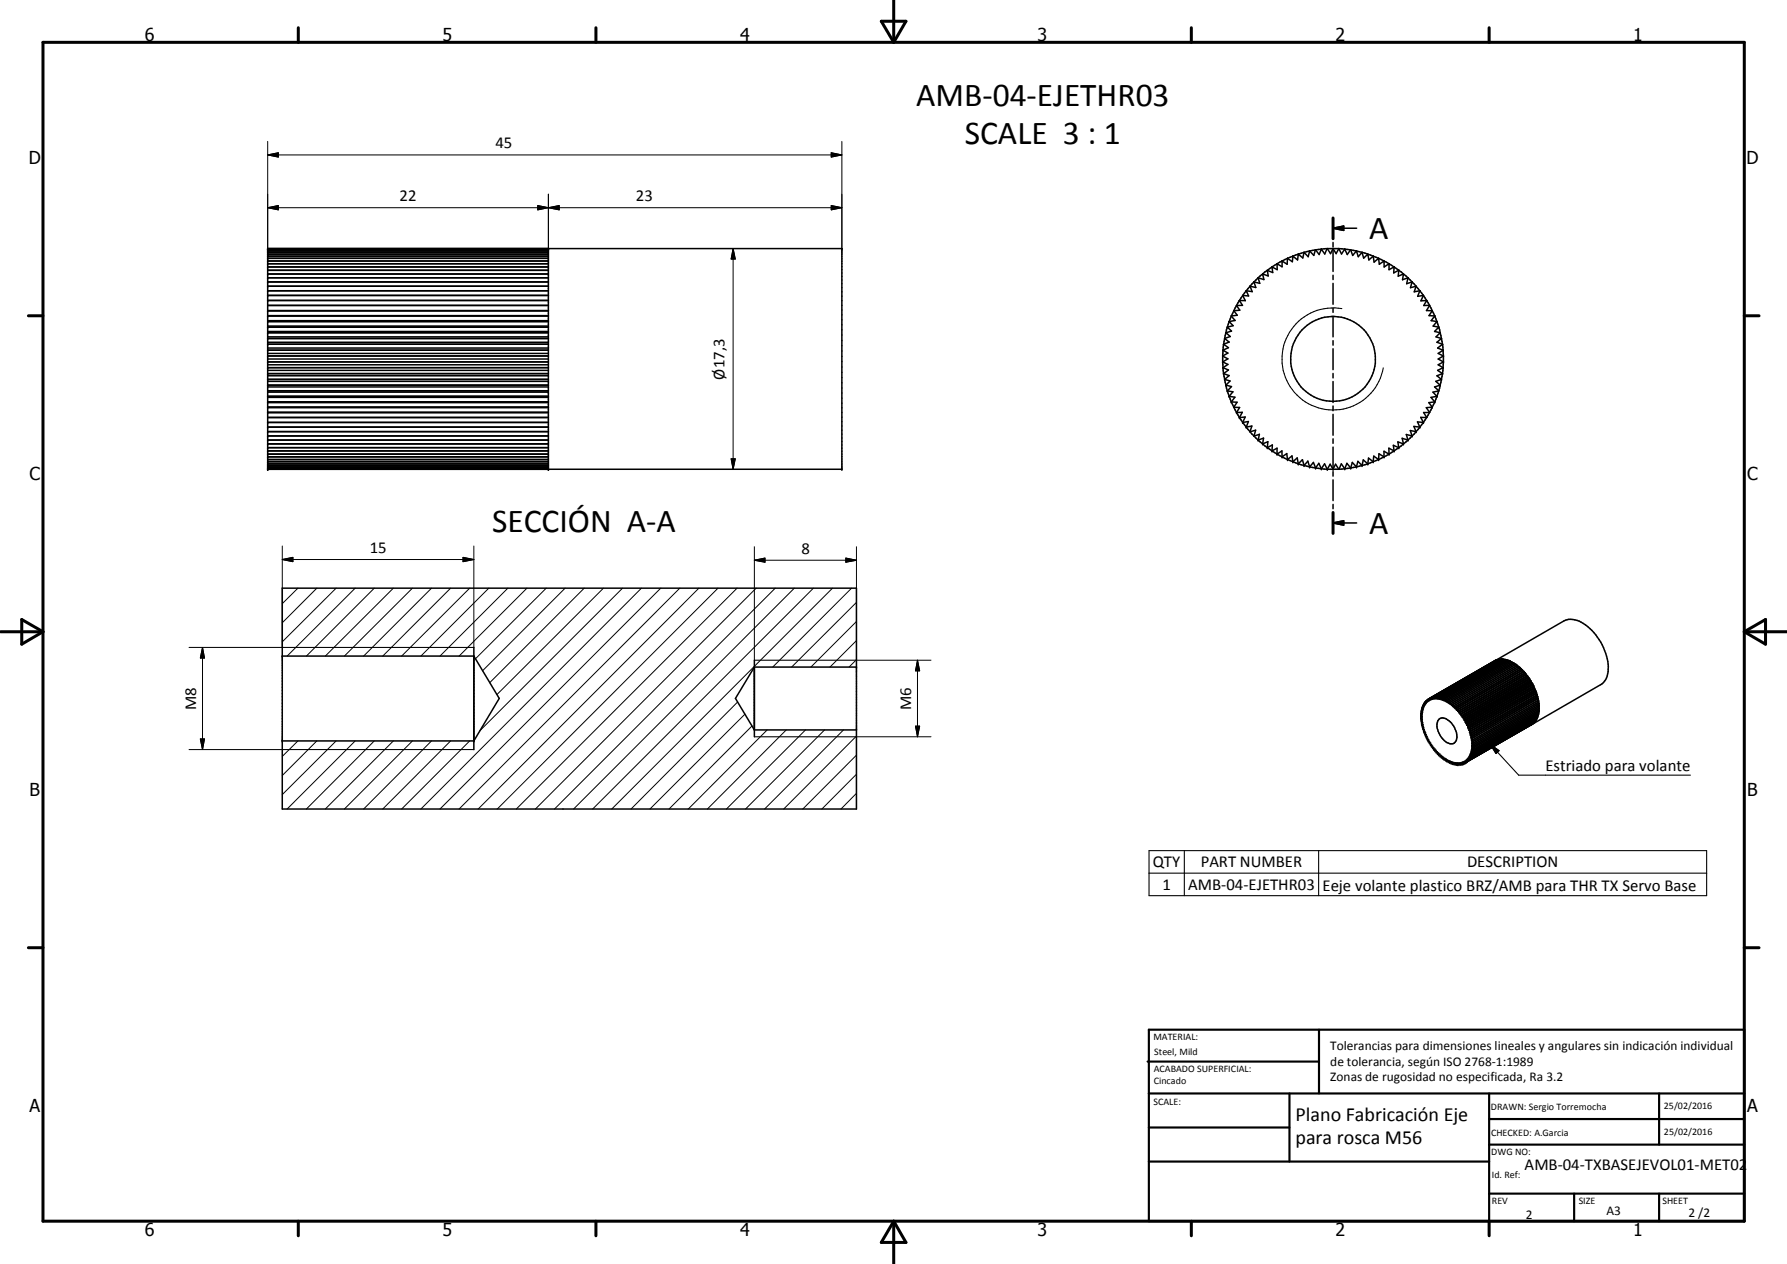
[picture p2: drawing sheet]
<svg xmlns="http://www.w3.org/2000/svg" width="420mm" height="297mm" viewBox="0 0 420 297" stroke-linecap="round" stroke-linejoin="round" font-family="sans-serif">
<g fill="none" stroke="#000" stroke-width=".35">
<path d="M62.9 58.4h135v51.9h-135zM62.9 58.7h66M62.9 58.5h66M62.9 59h66M62.9 59.3h66M62.9 59.7h66M128.9 58.4v51.9M305.3 59.7l-.2 1.4-1.1-.9-.1 1.3-1.2-.8M305.3 59.7l-2.6 1M306.6 59.3l-.3 1.3-1-.9M306.6 59.3l-1.3 .4M307.9 59l-.3 1.3-1-1"/>
<path d="M307.9 59l-1.3 .3M309.3 58.7l-.4 1.3-1-1M309.3 58.7l-1.4 .3M309.3 58.7h.1M310.7 58.5l-.5 1.3-.9-1.1M310.7 58.5l-1.4 .2M312 58.4l-.5 1.3-.8-1.2M312 58.4l-1.3 .1M312 58.4h2.8M312.1 58.4l.7 1.2 .6-1.2 .7 1.2 .7-1.2M313.4 53.6l2.5-.5v1zM313.4 51.2v4.9"/>
<path d="M313.4 57v1M313.4 58.9v4.9M313.4 53.6h5.6M314.8 58.4l.6 1.3 .8-1.2M314.8 58.4l1.4 .1M316.2 58.5l.6 1.3 .7-1.1M316.2 58.5l1.3 .2M317.5 58.7h.1M317.6 58.7l.4 1.3 .9-1M317.6 58.7l1.3 .3M318.9 59l.5 1.3 .8-1 .4 1.4 1-1M318.9 59l2.7 .7"/>
<path d="M321.6 59.7l.2 1.4 1.1-.9 .2 1.4 1-.9M321.6 59.7l2.5 1M62.9 60.2h66M62.9 60.7h66M62.9 61.3h66M62.9 62h66M62.9 62.7h66M62.9 63.5h66M62.9 64.4h66M62.9 65.3h66M62.9 66.3h66M62.9 67.3h66"/>
<path d="M62.9 68.3h66M62.9 69.4h66M62.9 70.6h66M62.9 71.8h66M62.9 73h66M62.9 74.3h66M62.9 74.2h66M62.9 75.6h66M62.9 75.4h66M62.9 76.9h66M62.9 76.6h66M62.9 78.2h66"/>
<path d="M62.9 77.9h66M62.9 79.5h66M62.9 79.2h66M288.2 78.2l1.1 .9-1.4 .4 1.1 .9-1.3 .5M288.2 78.2l-.5 2.7M288.6 76.9l.9 .9-1.3 .4M288.6 76.9l-.4 1.3M289 75.6l-.4 1.3M289 75.6l.9 .9-1.3 .4M289.5 74.3l.9 1-1.4 .3M289.5 74.3l-.5 1.3M289.5 74.3h.1"/>
<path d="M290.7 71.8l.8 1.1-1.4 .1 .8 1.1-1.4 .2M290.7 71.8l-1.2 2.5M291.4 70.6l.7 1.2h-1.4M291.4 70.6l-.7 1.2M292.2 69.5l.6 1.2-1.4-.1M292.2 69.5l-.8 1.1M292.2 69.4v.1M293 68.3l.6 1.3-1.4-.2M293 68.3l-.8 1.1M293.9 67.3l.5 1.2-1.4-.2M293.9 67.3l-.9 1M295.8 65.3l-1.9 2"/>
<path d="M295.8 65.3l.4 1.3-1.4-.3 .5 1.3-1.4-.3M296.9 64.4l.3 1.3-1.4-.4M296.9 64.4l-1.1 .9M298 63.5l.2 1.4-1.3-.5M298 63.5l-1.1 .9M299.1 62.7l-1.1 .8M299.1 62.7l.1 1.4-1.2-.6M301.4 61.3v1.4l-1.1-.7v1.4l-1.2-.7M301.4 61.3l-2.3 1.4M302.7 60.7l-.1 1.4-1.2-.8M302.7 60.7l-1.3 .6M313.4 64.7v1"/>
<path d="M313.4 66.6v4.9M313.4 72.4v1M313.4 74.3v4.9M324.1 60.7l.2 1.4 1.1-.8M324.1 60.7l1.3 .6M325.4 61.3v1.4l1.2-.7M325.4 61.3l1.2 .7M326.6 62v1.4l1.2-.7M326.6 62l1.2 .7M327.8 62.7l-.1 1.4 1.2-.6M327.8 62.7l1.1 .8M328.9 63.5l-.2 1.4 1.3-.5"/>
<path d="M328.9 63.5l1.1 .9M328.9 63.5h.1M330 64.4l-.2 1.3 1.2-.4M330 64.4l1 .9M331 65.3l-.3 1.4 1.3-.4-.4 1.3 1.3-.3M331 65.3l1.9 2M332.9 67.3l-.4 1.3 1.3-.3M332.9 67.3l.9 1M333.8 68.3l-.5 1.3 1.4-.2M333.8 68.3l.9 1.1M334.7 69.4l-.6 1.3 1.3-.1M334.7 69.4l.7 1.2"/>
<path d="M335.4 70.6l-.6 1.2h1.3M335.4 70.6l1.4 2.4M336.1 71.8l-.7 1.2h1.4M336.1 71.8h.1M336.8 73l.5 1.3M336.8 73l-.8 1.2 1.3 .1M337.3 74.3l-.8 1.1 1.4 .2M337.3 74.3l.6 1.3M337.9 75.6l-.9 1 1.3 .3M337.9 75.6l.4 1.3M338.3 76.9l.3 1.3M338.3 76.9l-1 1 1.3 .3"/>
<path d="M338.6 78.2l-1 1 1.3 .3-1 .9 1.3 .5M338.6 78.2l.6 2.7M62.9 96.9h66M62.9 80.9h66M62.9 80.4h66M62.9 82.3h66M62.9 81.8h66M62.9 83.7h66M62.9 83.1h66M62.9 85h66M62.9 84.4h66M62.9 86.4h66"/>
<path d="M62.9 85.7h66M62.9 87.8h66M62.9 87h66M62.9 89.2h66M62.9 88.3h66M62.9 90.5h66M62.9 89.6h66M62.9 91.8h66M62.9 90.9h66M62.9 93.1h66M62.9 92.2h66M62.9 91.9h66"/>
<path d="M62.9 94.4h66M62.9 93.4h66M62.9 95.7h66M62.9 94.6h66M62.9 95.8h66M62.9 98.1h66M62.9 99.3h66M287.5 85l1.2 .6-1.1 .8M287.5 85l.1 1.4M287.5 83.7l1.2 .6-1.2 .7M287.5 83.7v1.3M287.6 86.4l1.2 .6-1.1 .8"/>
<path d="M287.6 86.4l.1 1.4M287.6 82.3l1.1 .7-1.2 .7M287.6 82.3l-.1 1.4M287.7 87.8l.5 2.7M287.7 87.8l1.3 .5-1.1 .9 1.3 .3-1 1M287.7 80.9l1.1 .8-1.2 .6M287.7 80.9l-.1 1.4M288.2 90.5l1.3 .3-.9 1.1M288.2 90.5l.4 1.4M288.6 91.9l1.3 .2-.9 1M288.6 91.9l.4 1.2M289 93.1l1.4 .2-.9 1.1"/>
<path d="M289 93.1l.5 1.3M289.5 94.4l1.4 .1-.8 1.2M289.5 94.4l.6 1.3M290.1 95.7l1.4 .1-.8 1.1M290.1 95.7l.6 1.2M290.1 95.7h.1M290.7 96.9h1.4l-.7 1.2M290.7 96.9l.7 1.2M291.4 98.1l1.4-.1-.6 1.3M291.4 98.1l.8 1.2M292.2 99.3l1.3-.2-.5 1.3 1.3-.3-.4 1.3M292.2 99.3l1.7 2.1"/>
<path d="M313.4 80.1v1M313.4 82v4.9M313.4 87.8v1M313.4 89.7v4.9M313.4 95.4v1.1M313.4 97.4v4.9M334.7 99.3l-1.4-.2 .5 1.3-1.4-.2 .5 1.2M334.7 99.3l-1.8 2.1M335.4 98.1h-1.4l.7 1.2M335.4 98.1l-.7 1.2M335.4 98.1h.1M336.1 96.9h-1.4l.7 1.2"/>
<path d="M336.1 96.9l-.7 1.2M336.1 96.9h.1M336.8 95.7l-1.4 .1 .7 1.1M336.8 95.7l-.7 1.2M337.3 94.4l-1.4 .2 .9 1.1M337.3 94.4l-.5 1.3M337.9 93.1l-1.4 .3 .8 1M337.9 93.1l-.6 1.3M338.6 90.5l-.7 2.6M338.6 90.5l-1.3 .4 1 1-1.4 .3 1 .9M339.2 80.9l-1.2 .9 1.3 .5M339.2 80.9l.1 1.4"/>
<path d="M339.2 87.8l-1.3 .5 1 .9-1.3 .4 1 .9M339.2 87.8l-.6 2.7M339.3 82.3l-1.2 .8 1.3 .6M339.3 82.3l.1 1.4M339.3 86.4l-1.3 .6 1.2 .8M339.3 86.4l-.1 1.4M339.4 83.7l-1.3 .7 1.3 .6M339.4 83.7v1.3M339.4 85l-1.3 .7 1.2 .7M339.4 85l-.1 1.4M62.9 100.4h66M62.9 101.4h66"/>
<path d="M62.9 102.4h66M62.9 103.4h66M62.9 104.3h66M62.9 105.2h66M62.9 106h66M62.9 106.7h66M62.9 107.4h66M62.9 108h66M62.9 108.5h66M62.9 109h66M62.9 109.4h66M62.9 109.7h66"/>
<path d="M62.9 110h66M62.9 110.2h66M293.9 101.5l.9 .9M293.9 101.5l1.3-.4-.4 1.3M293.9 101.4v.1M294.8 102.5l1.3-.4-.3 1.3 1.3-.4-.2 1.3M294.8 102.5l2.1 1.8M294.8 102.4v.1M296.9 104.3l1.2-.5-.1 1.4M296.9 104.3l1.1 .9M298 105.2l1.2-.6-.1 1.4M298 105.2l1.1 .8"/>
<path d="M299.1 106l1.2-.7v1.4M299.1 106l1.2 .7M300.3 106.7l1.1-.7v1.4M300.3 106.7l1.1 .7M301.4 107.4l1.1-.8 .2 1.4M301.4 107.4l1.3 .6M302.7 108l1.1-.9 .2 1.4 1-.9 .3 1.4M302.7 108l2.6 1M305.3 109l.9-1 .4 1.4 .9-1 .4 1.3M305.3 109l2.6 .7M307.9 109.7l.9-1 .5 1.3M307.9 109.7l1.4 .3"/>
<path d="M309.3 110l.8-1.1 .6 1.3 .7-1.2 .7 1.3M309.3 110l2.8 .3M312.1 110.3l.6-1.2 .7 1.2 .6-1.2 .8 1.2M312.1 110.3h2.7M313.4 103.1v1.1M313.4 105.1v4.9M313.4 110.8v1.1M313.4 112.8v4.8M313.4 118.5v1M316.2 110.2l-1.4 .1M316.2 110.2l-.8-1.2-.6 1.3M317.6 110l-.9-1.1-.5 1.3"/>
<path d="M317.6 110l-1.4 .2M318.9 109.7l-.9-1-.4 1.3M318.9 109.7l-1.3 .3M320.2 109.4l-1.3 .3M320.2 109.4l-.9-1-.4 1.3M321.6 109l-1.1-.9-.3 1.3M321.6 109l-1.4 .4M324.1 108l-1.1-.8-.1 1.3-1.1-.8-.2 1.3M324.1 108l-2.5 1M325.4 107.4l-1.2-.8-.1 1.4M325.4 107.4l-1.3 .6M326.6 106.7l-1.2-.7v1.4"/>
<path d="M326.6 106.7l-1.2 .7M327.8 106l-1.3-.7 .1 1.4M327.8 106l-1.2 .7M328.9 105.2l-1.3-.6 .2 1.4M328.9 105.2l-1.1 .8M330 104.3l-1.1 .9M330 104.3l-1.3-.5 .2 1.4M332 102.4l-2 1.9M332 102.4l-1.3-.3 .3 1.3-1.3-.4 .3 1.3M332.9 101.4l-.9 1M332.9 101.4l-1.3-.2 .4 1.2M66.4 138.2h135v51.9h-135z"/>
<path d="M313.4 122.9l2.5-.5v1zM313.4 120.4v4.9M313.4 122.9h5.6M66.4 154.2h45l6 9.9-6 10h-45M111.4 152.1v24M177.4 155.2v17.9M201.4 156.8h-24l-4.5 7.3 4.5 7.4h24M351.6 155.2l-15.5 9M351.6 155.2l-15.8 9.1M351.6 155.2h.1M351.9 155.2l-15.6 8.9M352.2 155.1l-15.6 8.9"/>
<path d="M352.4 154.9l-.8 .3M352.4 154.9l-15.6 9M352.4 154.9l.1 .2M352.4 154.9h.2M352.6 154.9l-15.5 9M352.6 154.9l.2 .1M353 154.9l-15.6 9M353 154.9h-.4M353 154.9v.1M353 154.9h.2M353.2 154.9l-15.5 9M353.2 154.9l.1 .2"/>
<path d="M353.2 154.9h.3M353.5 154.9l-15.5 9M353.5 154.9l.1 .2M353.5 154.9l.4 .1M353.9 155l-15.6 9M353.9 155l.1 .2M353.9 155l.2 .1M354.1 155.1l-15.5 8.9M354.1 155.1l.2 .1M354.1 155.1l.4 .1M354.5 155.2h.3M354.5 155.2l-15.6 8.9"/>
<path d="M354.5 155.2l.1 .2M354.8 155.2l-15.6 9M354.8 155.2l.3 .2-15.6 8.9M354.8 155.2l.1 .3M355.4 155.6l-15.5 8.9M355.4 155.6l-.3-.2 .1 .3M355.4 155.6l.1 .2M355.4 155.6l.4 .1M355.8 155.7l.3 .2M355.8 155.7l-15.6 9M355.8 155.7l.1 .3M356.1 155.9l.1 .4"/>
<path d="M356.1 155.9l-15.6 9M356.1 155.9l.3 .2M356.4 156.1l-15.5 9M356.4 156.1l.1 .4M356.4 156.1l.3 .3M356.7 156.4l-15.5 9M356.7 156.4l.1 .4M356.7 156.4l.7 .5M357 156.6l-15.5 9M357.2 157l-.1-.4-15.6 9M357.4 156.9l-15.6 9M357.4 156.9l.1 .4 .2-.1"/>
<path d="M357.4 156.9l.9 .9M357.7 157.2l-15.8 9.1M357.7 157.2v.4M357.7 157.6l-15.5 8.9M358 157.5l-15.6 9M358 157.5l-.3 .1M358 157.5v.4M358 157.9l-15.5 9M358.3 157.8l-15.6 9M358.3 157.8l-.3 .1M358.3 158.2l-15.5 9M358.3 157.8v.4"/>
<path d="M358.3 157.8l.3 .4M358.6 158.2l-15.6 8.9M358.6 158.2h-.3M358.6 158.5l-15.5 9M358.6 158.2v.3M358.6 158.2l.2 .3M358.8 158.5l-15.5 8.9M358.8 158.5h-.2M358.8 158.9h.3M358.8 158.9l-15.5 8.9M358.8 158.5v.4M358.8 158.5l.3 .4"/>
<path d="M359.1 159.2h.3M359.1 159.2l-15.5 9M359.1 158.9l.3 .3M359.1 158.9l-15.5 8.9M359.1 158.9v.3M359.4 159.6h.3M359.4 159.6l-15.6 8.9M359.4 159.2l-15.5 9M359.4 159.2v.4M359.4 159.2l.3 .4M359.6 159.9l.3 .1M359.6 159.9l-15.5 9"/>
<path d="M359.7 159.6l-15.6 9M359.7 159.6l-.1 .3M359.7 159.6l.2 .4M334.1 168.8l.3 .3-.2 .1M334.1 168.4l.3 .3-.3 .1M334.1 168.1l.3 .3h-.3M334.1 167.7l.3 .3-.3 .1M334.2 169.2l.2 .3-.2 .1M334.2 167.3l.2 .4h-.3M334.2 169.6l.3 .3-.2 .1M334.2 167l.3 .4-.3-.1M334.3 170l.3 .3-.3 .1 .4 .3-.2 .2 .3 .2-.3 .1 .4 .3-.2 .2 .3 .2-.2 .2 .4 .2-.2 .2 .4 .2-.2 .2 .3 .2-.1 .3 .3 .1-.1 .3 .3 .1-.1 .3h.3v.3l.3 .1-.1 .4h.3v.3h.2v.4h.3v.4l.3-.1v.4l.2-.1 .1 .4h.2l.1 .4 .2-.1 .1 .4 .2-.2 .1 .5"/>
<path d="M334.3 166.7l.2 .3h-.3M334.3 168.3l-.2 .1M334.3 167.9l-.2 .2M334.3 167.6l-.2 .1M334.3 169.1l-.1 .1M334.3 168.7l-.2 .1M334.3 167.2l-.1 .1M334.3 166.4l.3 .4-.3-.1M334.4 169.5l-.2 .1M334.4 166.9l-.2 .1M334.5 169.9l-.2 .1M334.5 166.5l-.2 .2"/>
<path d="M334.5 166l.2 .4h-.4M334.5 166.2l-.2 .2M334.5 165.8l.3 .4-.3-.2M334.7 165.9l-.2 .1M334.7 165.5l.2 .4-.4-.1M334.8 165.7l-.3 .1M334.8 165.3l.3 .4-.4-.2M334.9 165.4l-.2 .1M335 165l.2 .4-.4-.1M335.1 165.1l-.3 .2M335.2 164.8l.2 .4-.4-.2M335.2 164.9l-.2 .1"/>
<path d="M335.4 164.6l.1 .4-.3-.2M335.4 164.7l-.2 .1M335.8 164.3l.1 .4-.3-.2 .1 .3-.3-.2M335.8 164.3l-.4 .3M336.1 164.2v.4l-.3-.3M336.3 164.1l.1 .4-.3-.3M336.3 164.1h.1M336.3 164.1l31.4-18.2a5.2 5.2 0 0 1 5.6 1.3 13.3 13.3 0 0 1 4.8 10.6l-.1 .6a3.5 3.5 0 0 1-1.7 2.5l-16.2 9.4M336.6 164v.4l-.3-.3M336.8 163.9v.4l-.2-.3M337.1 163.9v.4l-.3-.4M337.1 163.9l.3 .3v-.3"/>
<path d="M337.4 163.9l.2 .3 .1-.3M337.7 163.9l.2 .4 .1-.4M338 163.9l.2 .4 .1-.3M338.3 164l.2 .3 .1-.3M338.4 169a2.31 2.31 0 0 1 2.9 .9 4.3 4.3 0 0 1 1 4.3 1.69 1.69 0 0 1-2.7-.2 4.7 4.7 0 0 1-1.5-4.6zM338.6 177.7l.2-.2 .1 .4M338.6 164l.2 .4 .1-.3M338.8 177.5l-.2 .2M338.9 164.1l.2 .4 .1-.3M338.9 177.9l.2-.1 .1 .4M339.1 177.8l-.2 .1M339.2 178.2l.2-.2 .1 .4"/>
<path d="M339.2 164.2l.2 .4 .1-.3M339.4 178.1l-.2 .1M339.5 178.4l.3-.2 .1 .4M339.5 164.3l.3 .5 .1-.3M339.8 178.3l-.3 .1M339.9 178.6l.2-.2 .1 .4M339.9 164.5l.2 .4 .1-.2M340.1 178.5l-.2 .1M340.2 178.8l.1-.2 .2 .4M340.2 164.7l.2 .4 .1-.2M340.4 178.7l-.2 .1M340.5 164.9l.2 .4 .2-.2"/>
<path d="M340.5 179l.1-.3 .3 .5M340.7 178.9l-.2 .1M340.9 165.1l.1 .4 .2-.1M340.9 179.2v-.3l.3 .4M341.1 179.1l-.2 .1M341.2 165.4h.1M341.2 165.4l.1 .4 .2-.2M341.2 179.3l.1-.3 .2 .4M341.4 179.2l-.2 .1M341.5 165.6l.1 .4 .2-.1M341.5 179.4l.1-.3 .2 .4M341.7 179.3l-.2 .1"/>
<path d="M341.8 165.9l.1 .4M341.8 179.5l.1-.3 .2 .4M341.9 166.3l.2-.1 .1 .3M342 179.4l-.2 .1M342.1 179.6l.1-.4 .2 .4M342.3 179.5l-.2 .1M342.4 166.5h-.2M342.4 166.5l.1 .4M342.4 179.6l.1-.3 .2 .4M342.6 179.5l-.2 .1M342.7 166.8l-.2 .1M342.7 166.8l.1 .4"/>
<path d="M342.7 179.7v-.4l.3 .4M342.9 179.5l-.2 .2M343 167.1l-.2 .1M343 167.1l.1 .4M343.2 179.5l-.2 .2M343.3 167.4l-.2 .1M343.3 167.8h.3M343.3 167.4v.4M343.3 179.6l-.3-.3v.4M343.5 179.5l-.2 .1M343.6 179.6l-.3-.4v.4M343.6 168.2h.3"/>
<path d="M343.6 167.8v.4M343.8 168.5l.3 .1M343.8 179.5l-.2 .1M343.9 179.5l-.3-.3v.4M343.9 168.2l-.1 .3M344.1 168.9l.3 .1M344.1 179.4l-.2 .1M344.1 168.6v.3M344.1 179.5l-.3-.4 .1 .4M344.3 169.3h.3M344.4 169l-.1 .3M344.5 169.7l.3 .1"/>
<path d="M344.6 169.3l-.1 .4M344.6 179.2l-.4-.3 .2 .4-.4-.2 .1 .4M344.6 179.2l-.5 .3M344.7 170.1l.3 .1M344.8 169.8l-.1 .3M344.9 170.4l.3 .2M345 170.2l-.1 .2M345 178.9l-.3-.3 .1 .5-.3-.3 .1 .4M345.1 170.9l.3 .1M345.2 178.7l-.3-.2 .1 .4M345.2 170.6l-.1 .3M345.2 171.2l.4 .2"/>
<path d="M345.4 171l-.2 .2M345.4 171.6l.3 .2M345.4 178.5l-.4-.2 .2 .4M345.5 172l.4 .3M345.6 171.4l-.2 .2M345.6 178.3l-.4-.2 .2 .4M345.6 172.5l.4 .2M345.7 171.8l-.2 .2M345.7 172.8l.4 .3-.2 .1M345.7 178l-.3-.2 .2 .5M345.9 172.3l-.3 .2M345.9 173.2l.2 .3"/>
<path d="M345.9 177.8l-.4-.2 .2 .4M346 172.7l-.3 .1M346 177.5l-.4-.2 .3 .5M346.1 177.2l-.4-.1 .3 .4M346.1 173.5l-.2 .1 .3 .3M346.1 176.9l-.2-.1 .2 .4M346.2 173.9l-.2 .1 .3 .3M346.2 176.5h-.3l.2 .4M346.3 174.3l-.3 .1 .3 .3M346.3 174.7l-.3 .1 .3 .3M346.3 175.8h-.3l.3 .4M346.3 176.2l-.3-.1 .2 .4"/>
<path d="M346.3 175.1h-.3l.3 .4M346.3 175.5h-.3l.3 .3M359.8 160.3l.3 .1M359.8 160.3l-15.5 9M359.9 160l-15.5 9M359.9 160l-.1 .3M359.9 160l.2 .4M360.1 160.7l.3 .1M360.1 160.7l-15.6 9M360.1 160.4l-15.5 8.9M360.1 160.4v.3M360.1 160.4l.3 .4"/>
<path d="M360.1 170.2v.1M360.2 161.1l.4 .1M360.2 161.1l-15.5 9M360.3 170.1h.1M360.4 160.8l-15.6 9M360.4 160.8l-.2 .3M360.4 160.8l.2 .4M360.4 170.1l-15.8 9.1M360.4 170.1l-.4 .2M360.5 161.5l.3 .1M360.5 161.5l-15.6 8.9M360.5 169.8l.1 .1"/>
<path d="M360.6 161.2l-15.6 9M360.6 161.2l-.1 .3M360.6 161.2l.2 .4M360.6 169.9l-15.6 9M360.6 169.9l-.2 .2M360.6 161.9l.4 .2M360.6 161.9l-15.5 9M360.7 169.7l-15.5 9M360.8 161.6l-15.6 9M360.8 161.6l-.2 .3M360.8 161.6l.2 .5M360.8 162.3l.3 .1"/>
<path d="M360.8 162.3l-15.6 8.9M360.9 169.4l.1 .1M361 162.1l-15.6 8.9M361 162.1l-.2 .2M361 162.1l.1 .3M361 162.7l.3 .2M361 162.7l-15.6 8.9M361 169.5l-15.6 9M361 169.5l-.4 .4M361 169.2l.1 .1M361.1 162.4l-15.5 9M361.1 162.4l-.1 .3"/>
<path d="M361.1 162.4l.2 .5M361.1 163.1l.3 .2M361.1 163.1l-15.6 8.9M361.1 169.3l-15.5 9M361.1 169.3l-.1 .2M361.2 168.9l.1 .2M361.2 163.5l.3 .2M361.2 163.5l-15.6 9M361.3 162.9l-15.6 8.9M361.3 162.9l-.2 .2M361.3 162.9l.1 .4M361.3 169.1l-15.6 8.9"/>
<path d="M361.3 169.1l-.2 .2M361.3 163.9l.3 .2M361.3 163.9l-15.6 8.9M361.3 168.7l.1 .1M361.4 163.3l.1 .4M361.4 163.3l-15.5 9M361.4 163.3l-.2 .2M361.4 168.8l-.1 .3M361.4 168.3l.1 .2M361.4 168.8l-15.5 9M361.5 164.7l.3 .3M361.5 163.7l-15.5 9"/>
<path d="M361.5 163.7l-.2 .2M361.5 163.7l.1 .4M361.5 165.1l.3 .3-15.5 8.9M361.5 168l.1 .2M361.5 168.5l-15.5 9M361.5 168.5l-.1 .3M361.6 167.7l.1 .2M361.6 164.1l-15.7 9.1M361.6 164.1l-.2 .2 .3 .2M361.6 164.1l.1 .4M361.6 165.5l.3 .2M361.6 167.3l.2 .3-15.6 8.9"/>
<path d="M361.6 168.2l-15.5 9M361.6 168.2l-.1 .3M361.6 165.9l.3 .2-15.6 9M361.6 166.2l.3 .3-15.6 9M361.6 166.6l.3 .3M361.6 167l.2 .2-15.5 9M361.7 164.5l-15.6 9M361.7 164.5l.1 .5M361.7 167.9l-15.6 9M361.7 167.9l-.1 .3M361.8 165l-15.6 8.9M361.8 165l.1 .7"/>
<path d="M361.9 165.7l-15.6 9M361.9 165.7v1.2M361.9 166.9l-15.6 8.9M361.9 166.9l-.2 1"/>
<circle cx="313.4" cy="84.3" r="10"/>
</g>
<path d="M315.5 72.5a12 12 0 0 0-13.9 9.8 12 12 0 0 0 9.7 13.9 12 12 0 0 0 13.9-9.8M66.4 152.1h45M177.4 155.2h24M66.4 176.1h45M177.4 173.1h24M350.4 174.9l2.1 1.5-.8 .7zM350.4 174.9l6.7 7.3h40.4M270.2 199.9h131.1v10.6h-131.1zM278.5 199.9v10.6M310 199.9v10.6M270.2 205.2h131.1" fill="none" stroke="#000" stroke-width=".25"/>
<g fill="#000">
<circle cx="62.9" cy="58.5" r=".18"/>
<circle cx="62.9" cy="58.7" r=".18"/>
<circle cx="62.9" cy="59" r=".18"/>
<circle cx="62.9" cy="58.4" r=".18"/>
<circle cx="62.9" cy="59.3" r=".18"/>
<circle cx="62.9" cy="59.7" r=".18"/>
<circle cx="128.9" cy="58.4" r=".18"/>
<circle cx="197.9" cy="58.4" r=".18"/>
<circle cx="305.3" cy="59.7" r=".18"/>
<circle cx="306.6" cy="59.3" r=".18"/>
<circle cx="307.9" cy="59" r=".18"/>
<circle cx="310.7" cy="58.5" r=".18"/>
<circle cx="313.4" cy="58.4" r=".18"/>
<circle cx="314.8" cy="58.4" r=".18"/>
<circle cx="316.2" cy="58.5" r=".18"/>
<circle cx="318.9" cy="59" r=".18"/>
<circle cx="320.2" cy="59.3" r=".18"/>
<circle cx="321.6" cy="59.7" r=".18"/>
<circle cx="62.9" cy="73" r=".18"/>
<circle cx="62.9" cy="69.4" r=".18"/>
<circle cx="62.9" cy="75.6" r=".18"/>
<circle cx="62.9" cy="61.3" r=".18"/>
<circle cx="62.9" cy="66.3" r=".18"/>
<circle cx="62.9" cy="67.3" r=".18"/>
<circle cx="62.9" cy="68.3" r=".18"/>
<circle cx="62.9" cy="70.6" r=".18"/>
<circle cx="62.9" cy="60.7" r=".18"/>
<circle cx="62.9" cy="62" r=".18"/>
<circle cx="62.9" cy="62.7" r=".18"/>
<circle cx="62.9" cy="64.4" r=".18"/>
<circle cx="62.9" cy="65.3" r=".18"/>
<circle cx="62.9" cy="76.9" r=".18"/>
<circle cx="62.9" cy="78.2" r=".18"/>
<circle cx="62.9" cy="79.5" r=".18"/>
<circle cx="62.9" cy="60.2" r=".18"/>
<circle cx="62.9" cy="74.3" r=".18"/>
<circle cx="287.9" cy="79.5" r=".18"/>
<circle cx="288.2" cy="78.2" r=".18"/>
<circle cx="288.6" cy="76.9" r=".18"/>
<circle cx="289" cy="75.6" r=".18"/>
<circle cx="290.1" cy="73" r=".18"/>
<circle cx="290.7" cy="71.8" r=".18"/>
<circle cx="291.4" cy="70.6" r=".18"/>
<circle cx="293" cy="68.3" r=".18"/>
<circle cx="293.9" cy="67.3" r=".18"/>
<circle cx="294.8" cy="66.3" r=".18"/>
<circle cx="295.8" cy="65.3" r=".18"/>
<circle cx="296.9" cy="64.4" r=".18"/>
<circle cx="298" cy="63.5" r=".18"/>
<circle cx="299.1" cy="62.7" r=".18"/>
<circle cx="301.4" cy="61.3" r=".18"/>
<circle cx="302.7" cy="60.7" r=".18"/>
<circle cx="304" cy="60.2" r=".18"/>
<circle cx="322.9" cy="60.2" r=".18"/>
<circle cx="324.1" cy="60.7" r=".18"/>
<circle cx="325.4" cy="61.3" r=".18"/>
<circle cx="326.6" cy="62" r=".18"/>
<circle cx="327.8" cy="62.7" r=".18"/>
<circle cx="330" cy="64.4" r=".18"/>
<circle cx="331" cy="65.3" r=".18"/>
<circle cx="332" cy="66.3" r=".18"/>
<circle cx="332.9" cy="67.3" r=".18"/>
<circle cx="333.8" cy="68.3" r=".18"/>
<circle cx="334.7" cy="69.4" r=".18"/>
<circle cx="335.4" cy="70.6" r=".18"/>
<circle cx="336.8" cy="73" r=".18"/>
<circle cx="337.3" cy="74.3" r=".18"/>
<circle cx="337.9" cy="75.6" r=".18"/>
<circle cx="338.3" cy="76.9" r=".18"/>
<circle cx="338.6" cy="78.2" r=".18"/>
<circle cx="338.9" cy="79.5" r=".18"/>
<circle cx="62.9" cy="82.3" r=".18"/>
<circle cx="62.9" cy="87.8" r=".18"/>
<circle cx="62.9" cy="90.5" r=".18"/>
<circle cx="62.9" cy="93.1" r=".18"/>
<circle cx="62.9" cy="99.3" r=".18"/>
<circle cx="62.9" cy="83.7" r=".18"/>
<circle cx="62.9" cy="86.4" r=".18"/>
<circle cx="62.9" cy="89.2" r=".18"/>
<circle cx="62.9" cy="96.9" r=".18"/>
<circle cx="62.9" cy="80.9" r=".18"/>
<circle cx="62.9" cy="85" r=".18"/>
<circle cx="62.9" cy="94.4" r=".18"/>
<circle cx="62.9" cy="95.7" r=".18"/>
<circle cx="287.5" cy="85" r=".18"/>
<circle cx="287.6" cy="86.4" r=".18"/>
<circle cx="287.6" cy="82.3" r=".18"/>
<circle cx="287.7" cy="87.8" r=".18"/>
<circle cx="287.7" cy="80.9" r=".18"/>
<circle cx="287.9" cy="89.2" r=".18"/>
<circle cx="288.2" cy="90.5" r=".18"/>
<circle cx="288.6" cy="91.9" r=".18"/>
<circle cx="289" cy="93.1" r=".18"/>
<circle cx="289.5" cy="94.4" r=".18"/>
<circle cx="290.7" cy="96.9" r=".18"/>
<circle cx="291.4" cy="98.1" r=".18"/>
<circle cx="292.2" cy="99.3" r=".18"/>
<circle cx="334.7" cy="99.3" r=".18"/>
<circle cx="336.8" cy="95.7" r=".18"/>
<circle cx="337.3" cy="94.4" r=".18"/>
<circle cx="337.9" cy="93.1" r=".18"/>
<circle cx="338.6" cy="90.5" r=".18"/>
<circle cx="338.9" cy="89.2" r=".18"/>
<circle cx="339.2" cy="80.9" r=".18"/>
<circle cx="339.2" cy="87.8" r=".18"/>
<circle cx="339.3" cy="82.3" r=".18"/>
<circle cx="339.3" cy="86.4" r=".18"/>
<circle cx="339.4" cy="85" r=".18"/>
<circle cx="339.4" cy="83.7" r=".18"/>
<circle cx="62.9" cy="108" r=".18"/>
<circle cx="62.9" cy="110.2" r=".18"/>
<circle cx="62.9" cy="110.3" r=".18"/>
<circle cx="62.9" cy="102.4" r=".18"/>
<circle cx="62.9" cy="105.2" r=".18"/>
<circle cx="62.9" cy="106" r=".18"/>
<circle cx="62.9" cy="107.4" r=".18"/>
<circle cx="62.9" cy="108.5" r=".18"/>
<circle cx="62.9" cy="109" r=".18"/>
<circle cx="62.9" cy="109.4" r=".18"/>
<circle cx="62.9" cy="109.7" r=".18"/>
<circle cx="62.9" cy="100.4" r=".18"/>
<circle cx="62.9" cy="103.4" r=".18"/>
<circle cx="62.9" cy="106.7" r=".18"/>
<circle cx="62.9" cy="101.4" r=".18"/>
<circle cx="62.9" cy="104.3" r=".18"/>
<circle cx="62.9" cy="110" r=".18"/>
<circle cx="128.9" cy="110.3" r=".18"/>
<circle cx="197.9" cy="110.3" r=".18"/>
<circle cx="293" cy="100.4" r=".18"/>
<circle cx="295.8" cy="103.4" r=".18"/>
<circle cx="296.9" cy="104.3" r=".18"/>
<circle cx="298" cy="105.2" r=".18"/>
<circle cx="299.1" cy="106" r=".18"/>
<circle cx="300.3" cy="106.7" r=".18"/>
<circle cx="301.4" cy="107.4" r=".18"/>
<circle cx="302.7" cy="108" r=".18"/>
<circle cx="304" cy="108.5" r=".18"/>
<circle cx="305.3" cy="109" r=".18"/>
<circle cx="306.6" cy="109.4" r=".18"/>
<circle cx="307.9" cy="109.7" r=".18"/>
<circle cx="309.3" cy="110" r=".18"/>
<circle cx="310.7" cy="110.2" r=".18"/>
<circle cx="312.1" cy="110.3" r=".18"/>
<circle cx="313.4" cy="110.3" r=".18"/>
<circle cx="316.2" cy="110.2" r=".18"/>
<circle cx="317.6" cy="110" r=".18"/>
<circle cx="318.9" cy="109.7" r=".18"/>
<circle cx="320.2" cy="109.4" r=".18"/>
<circle cx="321.6" cy="109" r=".18"/>
<circle cx="322.9" cy="108.5" r=".18"/>
<circle cx="324.1" cy="108" r=".18"/>
<circle cx="325.4" cy="107.4" r=".18"/>
<circle cx="326.6" cy="106.7" r=".18"/>
<circle cx="327.8" cy="106" r=".18"/>
<circle cx="328.9" cy="105.2" r=".18"/>
<circle cx="330" cy="104.3" r=".18"/>
<circle cx="331" cy="103.4" r=".18"/>
<circle cx="332" cy="102.4" r=".18"/>
<circle cx="332.9" cy="101.4" r=".18"/>
<circle cx="333.8" cy="100.4" r=".18"/>
<circle cx="351.4" cy="155.4" r=".18"/>
<circle cx="66.4" cy="174.1" r=".18"/>
<circle cx="111.4" cy="174.1" r=".18"/>
<circle cx="334.1" cy="168.8" r=".18"/>
<circle cx="334.1" cy="168.1" r=".18"/>
<circle cx="334.1" cy="168.4" r=".18"/>
<circle cx="334.1" cy="167.7" r=".18"/>
<circle cx="334.2" cy="169.2" r=".18"/>
<circle cx="334.2" cy="167.3" r=".18"/>
<circle cx="334.2" cy="167" r=".18"/>
<circle cx="334.2" cy="169.6" r=".18"/>
<circle cx="334.3" cy="170" r=".18"/>
<circle cx="334.3" cy="166.7" r=".18"/>
<circle cx="334.3" cy="170.4" r=".18"/>
<circle cx="334.3" cy="166.4" r=".18"/>
<circle cx="334.5" cy="170.9" r=".18"/>
<circle cx="334.5" cy="166" r=".18"/>
<circle cx="334.5" cy="171.2" r=".18"/>
<circle cx="334.5" cy="165.8" r=".18"/>
<circle cx="334.7" cy="171.7" r=".18"/>
<circle cx="334.7" cy="165.5" r=".18"/>
<circle cx="334.8" cy="172.1" r=".18"/>
<circle cx="334.8" cy="165.3" r=".18"/>
<circle cx="335" cy="165" r=".18"/>
<circle cx="335" cy="172.5" r=".18"/>
<circle cx="335.2" cy="164.8" r=".18"/>
<circle cx="335.2" cy="172.9" r=".18"/>
<circle cx="335.4" cy="164.6" r=".18"/>
<circle cx="335.4" cy="173.4" r=".18"/>
<circle cx="335.6" cy="173.8" r=".18"/>
<circle cx="335.6" cy="164.5" r=".18"/>
<circle cx="335.8" cy="174.2" r=".18"/>
<circle cx="335.8" cy="164.3" r=".18"/>
<circle cx="336.1" cy="164.2" r=".18"/>
<circle cx="336.1" cy="174.5" r=".18"/>
<circle cx="336.3" cy="175" r=".18"/>
<circle cx="336.6" cy="164" r=".18"/>
<circle cx="336.6" cy="175.3" r=".18"/>
<circle cx="336.8" cy="163.9" r=".18"/>
<circle cx="336.8" cy="175.7" r=".18"/>
<circle cx="337.1" cy="176.1" r=".18"/>
<circle cx="337.1" cy="163.9" r=".18"/>
<circle cx="337.4" cy="176.4" r=".18"/>
<circle cx="337.4" cy="163.9" r=".18"/>
<circle cx="337.7" cy="163.9" r=".18"/>
<circle cx="337.7" cy="176.7" r=".18"/>
<circle cx="338" cy="163.9" r=".18"/>
<circle cx="338" cy="177.1" r=".18"/>
<circle cx="338.3" cy="177.4" r=".18"/>
<circle cx="338.3" cy="164" r=".18"/>
<circle cx="338.6" cy="177.7" r=".18"/>
<circle cx="338.6" cy="164" r=".18"/>
<circle cx="338.9" cy="177.9" r=".18"/>
<circle cx="338.9" cy="164.1" r=".18"/>
<circle cx="339.2" cy="164.2" r=".18"/>
<circle cx="339.2" cy="178.2" r=".18"/>
<circle cx="339.5" cy="178.4" r=".18"/>
<circle cx="339.5" cy="164.3" r=".18"/>
<circle cx="339.9" cy="164.5" r=".18"/>
<circle cx="339.9" cy="178.6" r=".18"/>
<circle cx="340.2" cy="164.7" r=".18"/>
<circle cx="340.2" cy="178.8" r=".18"/>
<circle cx="340.5" cy="179" r=".18"/>
<circle cx="340.5" cy="164.9" r=".18"/>
<circle cx="340.9" cy="165.1" r=".18"/>
<circle cx="340.9" cy="179.2" r=".18"/>
<circle cx="341.2" cy="179.3" r=".18"/>
<circle cx="341.5" cy="165.6" r=".18"/>
<circle cx="341.5" cy="179.4" r=".18"/>
<circle cx="341.8" cy="165.9" r=".18"/>
<circle cx="341.8" cy="179.5" r=".18"/>
<circle cx="342.1" cy="166.2" r=".18"/>
<circle cx="342.1" cy="179.6" r=".18"/>
<circle cx="342.4" cy="166.5" r=".18"/>
<circle cx="342.4" cy="179.6" r=".18"/>
<circle cx="342.7" cy="179.7" r=".18"/>
<circle cx="343" cy="167.1" r=".18"/>
<circle cx="343" cy="179.7" r=".18"/>
<circle cx="343.3" cy="179.6" r=".18"/>
<circle cx="343.3" cy="167.4" r=".18"/>
<circle cx="343.6" cy="179.6" r=".18"/>
<circle cx="343.6" cy="167.8" r=".18"/>
<circle cx="343.9" cy="179.5" r=".18"/>
<circle cx="343.9" cy="168.2" r=".18"/>
<circle cx="344.1" cy="179.5" r=".18"/>
<circle cx="344.1" cy="168.6" r=".18"/>
<circle cx="344.4" cy="169" r=".18"/>
<circle cx="344.4" cy="179.3" r=".18"/>
<circle cx="344.6" cy="169.3" r=".18"/>
<circle cx="344.6" cy="179.2" r=".18"/>
<circle cx="344.8" cy="169.8" r=".18"/>
<circle cx="344.8" cy="179.1" r=".18"/>
<circle cx="345" cy="170.2" r=".18"/>
<circle cx="345" cy="178.9" r=".18"/>
<circle cx="345.2" cy="170.6" r=".18"/>
<circle cx="345.2" cy="178.7" r=".18"/>
<circle cx="345.4" cy="178.5" r=".18"/>
<circle cx="345.4" cy="171" r=".18"/>
<circle cx="345.6" cy="171.4" r=".18"/>
<circle cx="345.6" cy="178.3" r=".18"/>
<circle cx="345.7" cy="171.8" r=".18"/>
<circle cx="345.7" cy="178" r=".18"/>
<circle cx="345.9" cy="172.3" r=".18"/>
<circle cx="345.9" cy="177.8" r=".18"/>
<circle cx="346" cy="172.7" r=".18"/>
<circle cx="346" cy="177.5" r=".18"/>
<circle cx="346.1" cy="177.2" r=".18"/>
<circle cx="346.1" cy="173.1" r=".18"/>
<circle cx="346.1" cy="173.5" r=".18"/>
<circle cx="346.1" cy="176.9" r=".18"/>
<circle cx="346.2" cy="173.9" r=".18"/>
<circle cx="346.2" cy="176.5" r=".18"/>
<circle cx="346.3" cy="174.3" r=".18"/>
<circle cx="346.3" cy="174.7" r=".18"/>
<circle cx="346.3" cy="175.8" r=".18"/>
<circle cx="346.3" cy="176.2" r=".18"/>
<circle cx="346.3" cy="175.1" r=".18"/>
<circle cx="346.3" cy="175.5" r=".18"/>
</g>
<g fill="none" stroke="#000" stroke-width=".71">
<path d="M10.1 9.9h400v277.1h-400zM70.1 6.5v3.4M140.1 6.5v3.4M207.2 5h5.8l-2.9 4.9zM210.1 0v9.9M280.1 6.5v3.4M350.1 6.5v3.4M313.4 51.2v4.9M6.7 74.2h3.4M410.1 74.2h3.5M313.4 120.4v4.9M.1 148.5h10"/>
<path d="M5.1 145.6l5 2.9-5 2.9zM410.1 148.5h10M410.1 148.5l5-2.9v5.8zM6.7 222.7h3.4M410.1 222.7h3.5M70.1 287v3.4M140.1 287v3.4M210.1 287v10M210.1 287l2.9 5h-5.8zM280.1 287v3.4M350.1 287v3.4"/>
</g>
<g fill="none" stroke="#000" stroke-width=".51">
<path d="M269.8 249.5h40.3M270.1 242h140v45h-140zM270.1 257h140M303.2 257v16M310.1 242v15M350.1 257v30M390.1 257v12M270.1 265h33.1M270.1 273h80M350.1 269h60M350.1 263h60M350.1 280.5h60"/>
<path d="M370.1 280.5v6.5M390.1 280.5v6.5"/>
</g>
<g fill="#000">
<path d="M62.9 36.4l2.5-.5v1zM195.4 35.9l2.5 .5-2.5 .5zM62.9 48.8l2.5-.5v1zM126.4 48.3l2.5 .5-2.5 .5zM128.9 48.8l2.6-.5v1zM195.4 48.3l2.5 .5-2.5 .5zM313.4 53.6l2.5-.5v1zM172.4 58.4l.5 2.5h-1zM171.9 107.8h1l-.5 2.5zM66.4 131.5l2.5-.5v1zM108.9 131l2.5 .5-2.5 .5zM177.4 131.7l2.5-.6v1z"/>
<path d="M198.9 131.1l2.5 .6-2.5 .4zM313.4 122.9l2.5-.5v1zM47.6 152.1l.5 2.5h-1zM215.7 155.2l.5 2.4h-.9zM47.1 173.7h1l-.5 2.4zM215.3 170.6h.9l-.5 2.5zM350.4 174.9l2.1 1.5-.8 .7z"/>
</g>
<g fill="none" stroke="#000" stroke-width=".24">
<path d="M62.9 36.4l2.5-.5v1zM62.9 36.4h135M62.9 33.2v27M195.4 35.9l2.5 .5-2.5 .5zM197.9 33.2v25.2M62.9 48.8l2.5-.5v1zM62.9 48.8h135M126.4 48.3l2.5 .5-2.5 .5zM128.9 48.8l2.6-.5v1zM128.9 45.6v15.7M172.4 58.4l.5 2.5h-1zM172.4 58.4v51.9"/>
<path d="M195.4 48.3l2.5 .5-2.5 .5zM171.9 107.8h1l-.5 2.5zM66.4 131.5l2.5-.5v1zM66.4 131.5h45M66.4 128.3v23.8h-22M70.1 138.2l-3.7 3.7M74.5 138.2l-8.1 8.1M79 138.2l-12.6 12.6M83.5 138.2l-16 16M88 138.2l-16 16M92.5 138.2l-16 16M97 138.2l-16 16"/>
<path d="M101.5 138.2l-16 16M105.9 138.2l-15.9 16M108.9 131l2.5 .5-2.5 .5zM110.4 138.2l-16 16M111.4 128.3v23.8M114.9 138.2l-15.9 16M119.4 138.2l-15.9 16M123.9 138.2l-16 16M128.4 138.2l-16.6 16.6M132.9 138.2l-19.5 19.4M137.4 138.2l-22.3 22.2M141.9 138.2l-25.1 25"/>
<path d="M146.4 138.2l-33.6 33.5M150.8 138.2l-51.8 51.9M155.4 138.2l-51.9 51.9M159.8 138.2l-51.9 51.9M164.3 138.2l-51.9 51.9M168.8 138.2l-51.9 51.9M173.3 138.2l-51.9 51.9M177.4 131.7l2.5-.6v1zM177.4 131.7h24M177.4 128.5v26.7M177.8 138.2l-51.9 51.9M182.3 138.2l-51.9 51.9"/>
<path d="M186.8 138.2l-51.9 51.9M191.3 138.2l-52 51.9M195.7 138.2l-51.9 51.9M198.9 131.1l2.5 .6-2.5 .4zM200.2 138.2l-18.5 18.6M201.4 128.5v26.7h17.5M47.6 152.1l.5 2.5h-1zM47.6 152.1v24M201.4 155l-1.8 1.8M201.4 150.5l-6.3 6.3M201.4 146l-10.7 10.8M201.4 141.6l-15.3 15.2"/>
<path d="M215.7 155.2l.5 2.4h-.9zM215.7 155.2v17.9M44.4 176.1h22M47.1 173.7h1l-.5 2.4zM70.1 174.1l-3.7 3.7M74.5 174.1l-8.1 8.1M79 174.1l-12.6 12.6M83.5 174.1l-16 16M88 174.1l-16 16M92.5 174.1l-16 16M97 174.1l-16 16M101.5 174.1l-16 16"/>
<path d="M105.9 174.1l-15.9 16M110.4 174.1l-16 16M173.4 165l-25 25.1M175.2 167.8l-22.4 22.3M176.8 170.6l-19.5 19.5M180.4 171.5l-18.6 18.6M184.9 171.5l-18.6 18.6M189.4 171.5l-18.6 18.6M193.9 171.5l-18.6 18.6M198.3 171.5l-18.5 18.6M201.4 177.5l-12.6 12.6M201.4 173l-17.1 17.1"/>
<path d="M201.4 173.1h17.5M215.3 170.6h.9l-.5 2.5zM201.4 186.4l-3.7 3.7M201.4 181.9l-8.2 8.2"/>
</g>
<g font-size="7.9">
<text x="215.4" y="24.8">AMB-04-EJETHR03</text>
<text x="226.9" y="33.8">SCALE 3 : 1</text>
<text x="321.9" y="56.2">A</text>
<text x="115.7" y="125.1">SECCIÓN A-A</text>
<text x="321.9" y="125.4">A</text>
</g>
<g font-size="4.7">
<text x="304.6" y="263.5">Plano Fabricación Eje</text>
<text x="304.6" y="268.9">para rosca M56</text>
</g>
<g font-size="4.2">
<text x="34" y="9.6">6</text>
<text x="104" y="9.6">5</text>
<text x="174" y="9.6">4</text>
<text x="244" y="9.6">3</text>
<text x="314" y="9.6">2</text>
<text x="384" y="9.6">1</text>
<text x="6.8" y="38.7">D</text>
<text x="410.6" y="38.7">D</text>
<text x="7" y="112.9">C</text>
<text x="410.8" y="112.9">C</text>
<text x="7" y="187.1">B</text>
<text x="410.8" y="187.1">B</text>
<text x="7" y="261.4">A</text>
<text x="410.8" y="261.4">A</text>
<text x="34" y="290.4">6</text>
<text x="104" y="290.4">5</text>
<text x="174" y="290.4">4</text>
<text x="244" y="290.4">3</text>
<text x="314" y="290.4">2</text>
<text x="384" y="290.4">1</text>
</g>
<g font-size="3.9">
<text x="116.5" y="34.9">45</text>
<text x="94" y="47.3">22</text>
<text x="149.5" y="47.3">23</text>
<text x="170.3" y="89.2" transform="rotate(-90 170.3 89.2)">Ø17,3</text>
<text x="86.9" y="130">15</text>
<text x="188.4" y="130.1">8</text>
<text x="46.1" y="166.8" transform="rotate(-90 46.1 166.8)">M8</text>
<text x="214.2" y="166.8" transform="rotate(-90 214.2 166.8)">M6</text>
<text x="363.4" y="181.1">Estriado para volante</text>
<text x="271" y="203.8">QTY</text>
<text x="282.3" y="203.8">PART NUMBER</text>
<text x="344.9" y="203.8">DESCRIPTION</text>
<text x="273.3" y="209.1">1</text>
<text x="279.3" y="209.1">AMB-04-EJETHR03</text>
<text x="311" y="209.3">Eeje volante plastico BRZ/AMB para THR TX Servo Base</text>
<text x="358.5" y="275">AMB-04-TXBASEJEVOL01-MET02</text>
</g>
<g font-size="3.1">
<text x="312.7" y="246.8">Tolerancias para dimensiones lineales y angulares sin indicación individual</text>
<text x="312.7" y="250.4">de tolerancia, según ISO 2768-1:1989</text>
<text x="312.7" y="254">Zonas de rugosidad no especificada, Ra 3.2</text>
<text x="358.7" y="286.5">2</text>
<text x="377.7" y="285.6">A3</text>
<text x="397" y="285.9">2 /2</text>
</g>
<g font-size="2.4">
<text x="271.2" y="244.4">MATERIAL:</text>
<text x="271.3" y="252">ACABADO SUPERFICIAL:</text>
<text x="271.4" y="247.9">Steel, Mild</text>
<text x="271.3" y="254.6">Cincado</text>
<text x="271.2" y="259.7">SCALE:</text>
<text x="350.6" y="260.8">DRAWN: Sergio Torremocha</text>
<text x="391.2" y="260.6">25/02/2016</text>
<text x="350.6" y="267">CHECKED: A.Garcia</text>
<text x="391.2" y="266.7">25/02/2016</text>
<text x="350.6" y="271.4">DWG NO:</text>
<text x="350.8" y="276.9">Id. Ref:</text>
<text x="350.8" y="282.8">REV</text>
<text x="371.2" y="282.9">SIZE</text>
<text x="390.9" y="282.9">SHEET</text>
</g>
</svg>
